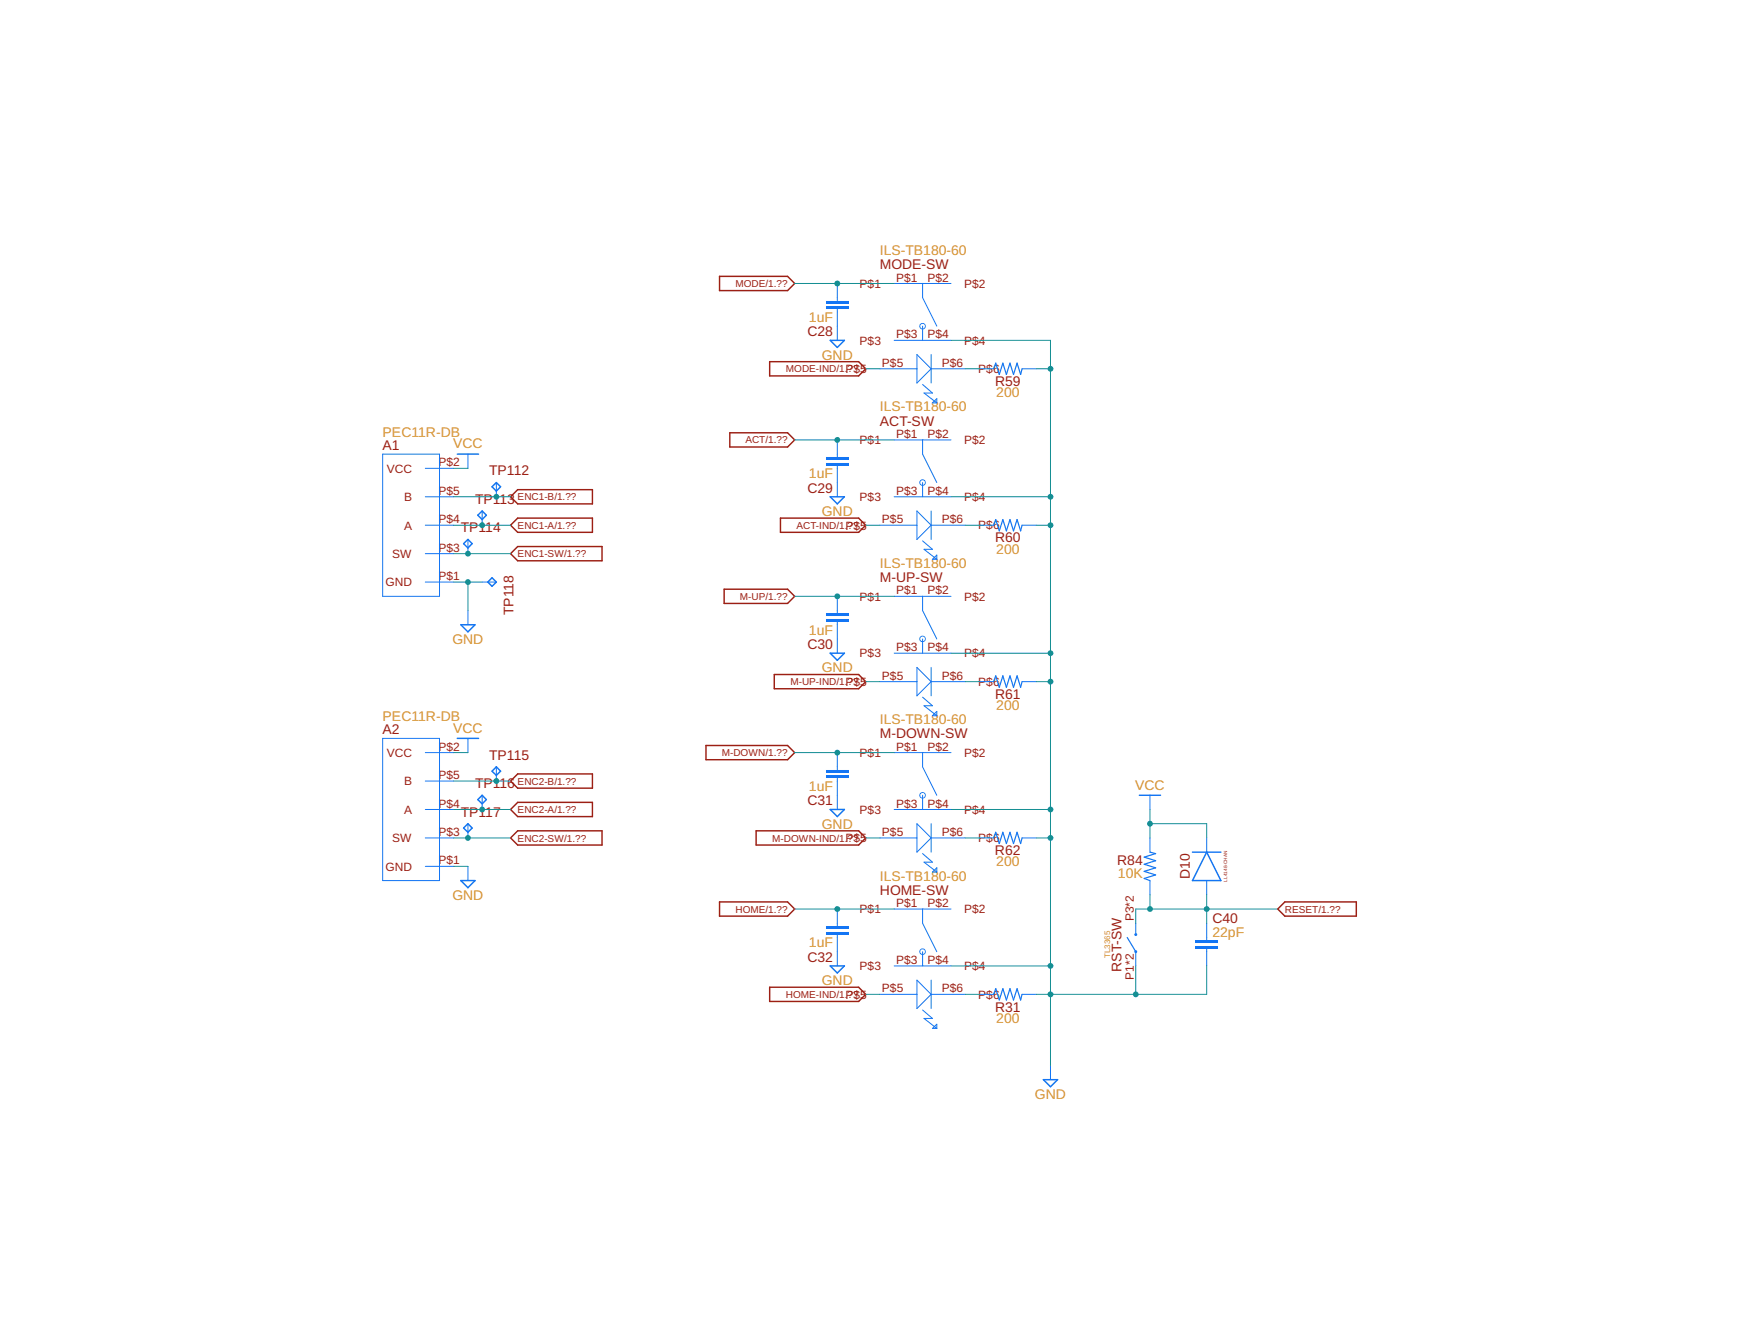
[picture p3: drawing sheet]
<svg xmlns="http://www.w3.org/2000/svg" width="279mm" height="216mm" viewBox="0 0 279 216" stroke-linecap="round" stroke-linejoin="round" font-family="sans-serif">
<g fill="none" stroke="#9c1f14" stroke-width=".23">
<path d="M115.7 44.4h11l1.1 1.2-1.1 1.1h-11zM123.8 58.1h14.3l1.2 1.2-1.2 1.1h-14.3zM82.1 79.9l1.2-1.2h12v2.3h-12zM117.4 69.6h9.3l1.1 1.1-1.1 1.2h-9.3zM82.1 84.4l1.2-1.1h12v2.3h-12zM82.1 89l1.2-1.1h13.5v2.2h-13.5zM116.5 94.7h10.2l1.1 1.2-1.1 1.1h-10.2zM125.5 83.3h12.6l1.2 1.1-1.2 1.2h-12.6zM113.6 119.8h13.1l1.1 1.2-1.1 1.1h-13.1zM124.5 108.4h13.6l1.2 1.2-1.2 1.1h-13.6zM82.1 134.7l1.2-1.1h13.5v2.2h-13.5zM82.1 125.6l1.2-1.2h12v2.3h-12z"/>
<path d="M83.3 129h12v2.3h-12l-1.2-1.2zM121.6 133.6h16.5l1.2 1.1-1.2 1.1h-16.5zM115.7 145h11l1.1 1.1-1.1 1.2h-11zM123.8 158.7h14.3l1.2 1.2-1.2 1.1h-14.3zM205.5 146.1l1.2-1.1h11.5v2.3h-11.5z"/>
</g>
<g fill="none" stroke="#1375f4" stroke-width=".16">
<path d="M61.6 73h9.1v22.9h-9.1zM68.4 75.3h4.6M68.4 79.9h4.6M143.8 79.9h9.2M143.8 70.7h9.2M148.4 70.7v2.3l2.3 4.6M148.4 77.6v2.3M68.4 93.6h4.6M68.4 89h4.6M68.4 84.4h4.6M61.6 118.7h9.1v22.9h-9.1zM68.4 139.3h4.6"/>
<path d="M68.4 121h4.6M68.4 134.7h4.6M68.4 130.1h4.6M68.4 125.6h4.6"/>
</g>
<path d="M148 77.2a.52 .52 0 0 1 .9 .1 .52 .52 0 0 1-.4 .8 .52 .52 0 0 1-.6-.5h.1a.39 .39 0 0 1 .6-.4 .39 .39 0 0 1 .1 .7 .39 .39 0 0 1-.7-.2v-.1h-.1z" fill-rule="evenodd" fill="#1375f4"/>
<path d="M148 77.2l.5-.2 .3 .3 .1 .2-.1 .4-.3 .2-.5-.1-.1-.4h.1l.1-.3 .5-.1 .2 .3-.1 .3-.4 .1-.3-.3h-.1zM148 77.2l-.1 .4h.1l.1 .3h.5l.2-.2-.1-.4-.4-.1-.3 .4h-.1l.1 .4 .5 .1 .3-.2 .1-.2-.1-.4-.3-.3z" fill="#1375f4"/>
<path d="M143.8 45.6h9.2M143.8 54.7h9.2M148.4 45.6v2.3l2.3 4.5M148.4 52.4v2.3M141.5 84.4h6M147.5 82.1l2.3 2.3-2.3 2.3zM148.4 87l1.6 1.3h-1.4l2.1 1.6M149.8 84.4h5.5M149.8 82.1v4.6M150 89.9l.7-.7v.7z" fill="none" stroke="#1375f4" stroke-width=".16"/>
<path d="M148 52a.53 .53 0 0 1 .9 .2 .53 .53 0 0 1-.4 .7 .53 .53 0 0 1-.6-.5h.1a.39 .39 0 0 1 .6-.3 .39 .39 0 0 1 .1 .7 .39 .39 0 0 1-.7-.2v-.2h-.1z" fill-rule="evenodd" fill="#1375f4"/>
<path d="M148 52l.5-.1 .3 .2 .1 .2-.1 .4-.3 .3-.5-.2-.1-.4h.1l.3-.3h.3l.2 .4-.2 .3h-.3l-.3-.4h-.1zM148 52l-.1 .4h.1l.3 .4h.3l.2-.3-.2-.4h-.3l-.3 .3h-.1l.1 .4 .5 .2 .3-.3 .1-.1-.1-.5-.3-.2z" fill="#1375f4"/>
<path d="M141.5 59.3h6M147.5 57l2.3 2.3-2.3 2.3zM149.8 59.3h5.5M149.8 57v4.6M148.4 61.8l1.6 1.4h-1.4l2.1 1.6M150 64.8l.7-.7v.7zM143.8 95.9h9.2M148.4 95.9v2.2l2.3 4.6M143.8 105h9.2M148.4 102.7v2.3" fill="none" stroke="#1375f4" stroke-width=".16"/>
<path d="M148 102.3a.53 .53 0 0 1 .9 .2 .53 .53 0 0 1-.4 .7 .53 .53 0 0 1-.6-.5h.1a.39 .39 0 0 1 .6-.3 .39 .39 0 0 1 .1 .6 .39 .39 0 0 1-.7-.1v-.2h-.1z" fill-rule="evenodd" fill="#1375f4"/>
<path d="M148 102.3l.5-.1 .3 .2 .1 .2-.1 .4-.3 .2-.5-.1-.1-.4h.1l.3-.4 .3 .1 .2 .2-.2 .5h-.3l-.3-.4h-.1zM148 102.3l-.1 .4h.1l.3 .4h.3l.2-.3-.1-.3-.4-.2-.3 .4h-.1l.1 .4 .5 .1 .3-.2 .1-.2-.1-.4-.3-.2z" fill="#1375f4"/>
<path d="M141.5 109.6h6M147.5 107.3l2.3 2.3-2.3 2.3zM148.4 112.1l1.6 1.4h-1.4l2.1 1.6M149.8 109.6h5.5M149.8 107.3v4.6M150.7 114.4v.7h-.7zM143.8 121h9.2M143.8 130.1h9.2M148.4 121v2.3l2.3 4.5M148.4 127.8v2.3" fill="none" stroke="#1375f4" stroke-width=".16"/>
<path d="M148 127.5a.53 .53 0 0 1 .9 .1 .53 .53 0 0 1-.4 .8 .53 .53 0 0 1-.6-.6h.1a.39 .39 0 0 1 .6-.3 .39 .39 0 0 1 .1 .7 .39 .39 0 0 1-.7-.2v-.2h-.1z" fill-rule="evenodd" fill="#1375f4"/>
<path d="M148 127.5l.5-.2 .3 .2 .1 .2-.1 .5-.3 .2-.5-.2-.1-.4h.1l.3-.3h.3l.2 .4-.2 .3h-.3l-.3-.4h-.1zM148 127.5l-.1 .3h.1l.3 .4h.3l.2-.3-.2-.4h-.3l-.3 .3h-.1l.1 .4 .5 .2 .3-.2 .1-.2-.1-.4-.3-.3z" fill="#1375f4"/>
<g fill="none" stroke="#1375f4" stroke-width=".16">
<path d="M157.5 59.3h2.3M164.4 59.3h2.3M75.3 73v2.3M75.3 98.1v2.3M157.5 84.4h2.3M164.4 84.4h2.3M75.3 118.7v2.3M157.5 109.6h2.3M164.4 109.6h2.3M75.3 139.3v2.3M141.5 134.7h6M147.5 132.4l2.3 2.3-2.3 2.3z"/>
<path d="M148.4 137.2l1.6 1.4h-1.4l2.1 1.6M149.8 134.7h5.5M149.8 132.4v4.6M157.5 134.7h2.3M164.4 134.7h2.3M143.8 146.1h9.2M143.8 155.3h9.2M148.4 146.1v2.3l2.3 4.6M148.4 153v2.3M150 140.2l.7-.7v.7zM169 171.3v2.3"/>
</g>
<path d="M73.6 73h3.4M73.6 118.7h3.4M74.1 100.4h2.3l-1.1 1.2zM74.1 141.6h2.3l-1.1 1.1zM167.8 173.6h2.3l-1.1 1.1z" fill="none" stroke="#1375f4" stroke-width=".23"/>
<path d="M159.8 59.3l.4-.9 .5 1.8 .6-1.8 .6 1.8 .6-1.8 .5 1.8 .6-1.8 .6 1.8 .2-.9M159.8 84.4l.4-.9 .5 1.8 .6-1.8 .6 1.8 .6-1.8 .5 1.8 .6-1.8 .6 1.8 .2-.9M159.8 109.6l.4-1 .5 1.9 .6-1.9 .6 1.9 .6-1.9 .5 1.9 .6-1.9 .6 1.9 .2-.9M159.8 134.7l.4-.9 .5 1.8 .6-1.8 .6 1.8 .6-1.8 .5 1.8 .6-1.8 .6 1.8 .2-.9" fill="none" stroke="#1375f4" stroke-width=".19"/>
<path d="M148 152.6a.52 .52 0 0 1 .9 .1 .52 .52 0 0 1-.4 .8 .52 .52 0 0 1-.6-.5h.1a.39 .39 0 0 1 .6-.3 .39 .39 0 0 1 .1 .6 .39 .39 0 0 1-.7-.2v-.1h-.1z" fill-rule="evenodd" fill="#1375f4"/>
<path d="M148 152.6l.5-.1 .3 .2 .1 .2-.1 .4-.3 .2-.5-.1-.1-.4h.1l.1-.3h.5l.2 .2-.1 .3-.4 .2-.3-.4h-.1zM148 152.6l-.1 .4h.1l.1 .3h.5l.2-.2-.1-.3-.4-.2-.3 .4h-.1l.1 .4 .5 .1 .3-.2 .1-.2-.1-.4-.3-.2z" fill="#1375f4"/>
<path d="M141.5 159.9h6M147.5 157.6l2.3 2.3-2.3 2.2zM149.8 159.9h5.5M149.8 157.6v4.5M157.5 159.9h2.3M164.4 159.9h2.3M148.4 162.4l1.6 1.3h-1.4l2.1 1.6M150 165.3l.7-.6v.6z" fill="none" stroke="#1375f4" stroke-width=".16"/>
<path d="M159.8 159.9l.4-1 .5 1.9 .6-1.9 .6 1.9 .6-1.9 .5 1.9 .6-1.9 .6 1.9 .2-.9" fill="none" stroke="#1375f4" stroke-width=".19"/>
<g fill="#1375f4">
<path d="M132.9 48.3h3.6v.5h-3.6z" fill-rule="evenodd"/>
<path d="M132.9 49.2h3.6v.5h-3.6z" fill-rule="evenodd"/>
</g>
<g fill="#1375f4">
<path d="M132.9 48.3h3.6v.5h-3.6zM132.9 48.3v.5h3.6v-.5z"/>
<path d="M132.9 49.2h3.6v.5h-3.6zM132.9 49.2v.5h3.6v-.5z"/>
</g>
<path d="M134.7 45.6v2.7M134.7 49.7v5" fill="none" stroke="#1375f4" stroke-width=".16"/>
<path d="M133.5 54.7h2.3l-1.1 1.2z" fill="none" stroke="#1375f4" stroke-width=".23"/>
<g fill="#1375f4">
<path d="M132.9 73.4h3.6v.5h-3.6z" fill-rule="evenodd"/>
<path d="M132.9 74.4h3.6v.4h-3.6z" fill-rule="evenodd"/>
</g>
<g fill="#1375f4">
<path d="M132.9 73.4h3.6v.5h-3.6zM132.9 73.4v.5h3.6v-.5z"/>
<path d="M132.9 74.4h3.6v.4h-3.6zM132.9 74.4v.4h3.6v-.4z"/>
</g>
<path d="M134.7 70.7v2.8M134.7 74.8v5.1" fill="none" stroke="#1375f4" stroke-width=".16"/>
<path d="M133.5 79.9h2.3l-1.1 1.1z" fill="none" stroke="#1375f4" stroke-width=".23"/>
<g fill="#1375f4">
<path d="M132.9 98.6h3.6v.5h-3.6z" fill-rule="evenodd"/>
<path d="M132.9 99.5h3.6v.5h-3.6z" fill-rule="evenodd"/>
</g>
<g fill="#1375f4">
<path d="M132.9 98.6h3.6v.5h-3.6zM132.9 98.6v.5h3.6v-.5z"/>
<path d="M132.9 99.5h3.6v.5h-3.6zM132.9 99.5v.5h3.6v-.5z"/>
</g>
<path d="M134.7 95.9v2.7M134.7 100v5" fill="none" stroke="#1375f4" stroke-width=".16"/>
<path d="M133.5 105h2.3l-1.1 1.2z" fill="none" stroke="#1375f4" stroke-width=".23"/>
<g fill="#1375f4">
<path d="M132.9 123.7h3.6v.5h-3.6z" fill-rule="evenodd"/>
<path d="M132.9 124.7h3.6v.4h-3.6z" fill-rule="evenodd"/>
</g>
<g fill="#1375f4">
<path d="M132.9 123.7h3.6v.5h-3.6zM132.9 123.7v.5h3.6v-.5z"/>
<path d="M132.9 124.6h3.6v.5h-3.6zM132.9 124.7v.4h3.6v-.4z"/>
</g>
<path d="M134.7 121v2.7M134.7 125.1v5" fill="none" stroke="#1375f4" stroke-width=".16"/>
<path d="M133.5 130.1h2.3l-1.1 1.2z" fill="none" stroke="#1375f4" stroke-width=".23"/>
<g fill="#1375f4">
<path d="M132.9 148.9h3.6v.4h-3.6z" fill-rule="evenodd"/>
<path d="M132.9 149.8h3.6v.5h-3.6z" fill-rule="evenodd"/>
</g>
<g fill="#1375f4">
<path d="M132.9 148.9h3.6v.4h-3.6zM132.9 148.9v.4h3.6v-.4z"/>
<path d="M132.9 149.8h3.6v.5h-3.6zM132.9 149.8v.5h3.6v-.5z"/>
</g>
<path d="M79.8 77.6v2.3M75.3 86.7v2.3M77.6 82.1v2.3M77.6 93.6h2.2M75.3 132.4v2.3M77.6 127.8v2.3M79.8 123.3v2.3M194.1 134.7v2.3M134.7 146.1v2.8M134.7 150.2v5.1M194.1 141.6v2.2" fill="none" stroke="#1375f4" stroke-width=".16"/>
<path d="M79.1 78.3l.7-.7 .7 .7-.7 .7zM74.6 87.4l.7-.7 .6 .7-.6 .7zM76.9 82.8l.7-.7 .6 .7-.6 .7zM79.1 92.9l.7 .7-.7 .7-.6-.7zM74.6 133.1l.7-.7 .6 .7-.6 .7zM76.9 128.5l.7-.7 .6 .7-.6 .7zM79.1 124l.7-.7 .7 .7-.7 .7zM191.8 137h4.6M194.1 137l2.3 4.6h-4.6zM133.5 155.3h2.3l-1.1 1.1z" fill="none" stroke="#1375f4" stroke-width=".23"/>
<g fill="#1375f4">
<path d="M192.3 152.1h3.6v.4h-3.6z" fill-rule="evenodd"/>
<path d="M192.3 151.2h3.6v.4h-3.6z" fill-rule="evenodd"/>
</g>
<g fill="#1375f4">
<path d="M192.3 152.1h3.6v.4h-3.6zM192.3 152.1v.4h3.6v-.4z"/>
<path d="M192.3 151.2h3.6v.4h-3.6zM192.3 151.2v.4h3.6v-.4z"/>
</g>
<path d="M185 127.8v2.3M185 134.7v2.3M182.7 153v2.3M185 141.6v2.2M194.1 148.4v2.8M194.1 152.5v2.8" fill="none" stroke="#1375f4" stroke-width=".16"/>
<path d="M185 137l.9 .2-1.9 .6 1.9 .6-1.9 .5 1.9 .6-1.9 .6 1.9 .6-1.9 .5 1 .4M181.3 150.7l1.4 2.3" fill="none" stroke="#1375f4" stroke-width=".19"/>
<path d="M183.3 127.8h3.4" fill="none" stroke="#1375f4" stroke-width=".23"/>
<g fill="#1375f4">
<circle cx="182.7" cy="153" r=".23"/>
<circle cx="182.7" cy="150.2" r=".23"/>
</g>
<g fill="#1375f4">
<path d="M182.5 153a.23 .23 0 0 1 .4 0 .23 .23 0 0 1-.4 0zM182.5 153a.23 .23 0 0 0 .4 0 .23 .23 0 0 0-.4 0z"/>
<path d="M182.5 150.2a.23 .23 0 0 1 .4 0 .23 .23 0 0 1-.4 0zM182.5 150.2a.23 .23 0 0 0 .4 0 .23 .23 0 0 0-.4 0z"/>
</g>
<path d="M182.7 148.4v1.8" fill="none" stroke="#1375f4" stroke-width=".16"/>
<path d="M194.1 146.1h-11.4v2.3M194.1 143.8v4.6" fill="none" stroke="#158f93" stroke-width=".16"/>
<circle cx="194.1" cy="146.1" r=".47" fill="#158f93"/>
<path d="M193.6 146.1a.5 .5 0 0 1 1 0 .5 .5 0 0 1-1 0zM193.6 146.1a.5 .5 0 0 0 1 0 .5 .5 0 0 0-1 0z" fill="#158f93"/>
<path d="M185 143.8v2.3" fill="none" stroke="#158f93" stroke-width=".16"/>
<circle cx="185" cy="146.1" r=".47" fill="#158f93"/>
<path d="M184.5 146.1a.47 .47 0 0 1 .9 0 .47 .47 0 0 1-.9 0zM184.5 146.1a.46 .46 0 0 0 .9 0 .46 .46 0 0 0-.9 0z" fill="#158f93"/>
<path d="M127.8 95.9h16M194.1 146.1h11.4" fill="none" stroke="#158f93" stroke-width=".16"/>
<circle cx="134.7" cy="95.9" r=".47" fill="#158f93"/>
<path d="M134.2 95.9a.5 .5 0 0 1 1 0 .5 .5 0 0 1-1 0zM134.2 95.9a.46 .46 0 0 0 .9 0 .46 .46 0 0 0-.9 0z" fill="#158f93"/>
<path d="M127.8 121h16" fill="none" stroke="#158f93" stroke-width=".16"/>
<circle cx="134.7" cy="121" r=".47" fill="#158f93"/>
<path d="M134.2 121a.5 .5 0 0 1 1 0 .5 .5 0 0 1-1 0zM134.2 121a.46 .46 0 0 0 .9 0 .46 .46 0 0 0-.9 0z" fill="#158f93"/>
<path d="M127.8 70.7h16" fill="none" stroke="#158f93" stroke-width=".16"/>
<circle cx="134.7" cy="70.7" r=".47" fill="#158f93"/>
<path d="M134.2 70.7a.5 .5 0 0 1 1 0 .5 .5 0 0 1-1 0zM134.2 70.7a.46 .46 0 0 0 .9 0 .46 .46 0 0 0-.9 0z" fill="#158f93"/>
<path d="M127.8 45.6h16" fill="none" stroke="#158f93" stroke-width=".16"/>
<circle cx="134.7" cy="45.6" r=".47" fill="#158f93"/>
<path d="M134.2 45.6a.5 .5 0 0 1 1 0 .5 .5 0 0 1-1 0zM134.2 45.6a.46 .46 0 0 0 .9 0 .46 .46 0 0 0-.9 0z" fill="#158f93"/>
<path d="M73 75.3h2.3M73 121h2.3M185 130.1v4.6M185 132.4h9.1v2.3" fill="none" stroke="#158f93" stroke-width=".16"/>
<circle cx="185" cy="132.4" r=".47" fill="#158f93"/>
<path d="M184.5 132.4a.47 .47 0 0 1 .9 0 .47 .47 0 0 1-.9 0zM184.5 132.4a.46 .46 0 0 0 .9 0 .46 .46 0 0 0-.9 0z" fill="#158f93"/>
<path d="M73 93.6h4.6M75.3 93.6v4.5" fill="none" stroke="#158f93" stroke-width=".16"/>
<circle cx="75.3" cy="93.6" r=".47" fill="#158f93"/>
<path d="M74.8 93.6a.47 .47 0 0 1 .9 0 .47 .47 0 0 1-.9 0zM74.8 93.6a.46 .46 0 0 0 .9 0 .46 .46 0 0 0-.9 0z" fill="#158f93"/>
<path d="M153 54.7h16v116.6M166.7 59.3h2.3M153 79.9h16M166.7 84.4h2.3M153 105h16M166.7 109.6h2.3M73 139.3h2.3M153 130.1h16M166.7 134.7h2.3M153 155.3h16M182.7 155.3v4.6h-16" fill="none" stroke="#158f93" stroke-width=".16"/>
<g fill="#158f93">
<circle cx="169" cy="159.9" r=".47"/>
<circle cx="169" cy="155.3" r=".47"/>
<circle cx="169" cy="134.7" r=".47"/>
<circle cx="169" cy="130.1" r=".47"/>
<circle cx="169" cy="109.6" r=".47"/>
<circle cx="169" cy="105" r=".47"/>
<circle cx="169" cy="84.4" r=".47"/>
<circle cx="169" cy="79.9" r=".47"/>
<circle cx="169" cy="59.3" r=".47"/>
</g>
<g fill="#158f93">
<path d="M168.5 159.9a.47 .47 0 0 1 .9 0 .47 .47 0 0 1-.9 0zM168.5 159.9a.46 .46 0 0 0 .9 0 .46 .46 0 0 0-.9 0z"/>
<path d="M168.5 155.3a.47 .47 0 0 1 .9 0 .47 .47 0 0 1-.9 0zM168.5 155.3a.46 .46 0 0 0 .9 0 .46 .46 0 0 0-.9 0z"/>
<path d="M168.5 134.7a.47 .47 0 0 1 .9 0 .47 .47 0 0 1-.9 0zM168.5 134.7a.46 .46 0 0 0 .9 0 .46 .46 0 0 0-.9 0z"/>
<path d="M168.5 130.1a.47 .47 0 0 1 .9 0 .47 .47 0 0 1-.9 0zM168.5 130.1a.46 .46 0 0 0 .9 0 .46 .46 0 0 0-.9 0z"/>
<path d="M168.5 109.6a.47 .47 0 0 1 .9 0 .47 .47 0 0 1-.9 0zM168.5 109.6a.46 .46 0 0 0 .9 0 .46 .46 0 0 0-.9 0z"/>
<path d="M168.5 105a.47 .47 0 0 1 .9 0 .47 .47 0 0 1-.9 0zM168.5 105a.46 .46 0 0 0 .9 0 .46 .46 0 0 0-.9 0z"/>
<path d="M168.5 84.4a.47 .47 0 0 1 .9 0 .47 .47 0 0 1-.9 0zM168.5 84.4a.46 .46 0 0 0 .9 0 .46 .46 0 0 0-.9 0z"/>
<path d="M168.5 79.9a.47 .47 0 0 1 .9 0 .47 .47 0 0 1-.9 0zM168.5 79.9a.46 .46 0 0 0 .9 0 .46 .46 0 0 0-.9 0z"/>
<path d="M168.5 59.3a.47 .47 0 0 1 .9 0 .47 .47 0 0 1-.9 0zM168.5 59.3a.46 .46 0 0 0 .9 0 .46 .46 0 0 0-.9 0z"/>
</g>
<path d="M194.1 155.3v4.6h-11.4" fill="none" stroke="#158f93" stroke-width=".16"/>
<circle cx="182.7" cy="159.9" r=".47" fill="#158f93"/>
<path d="M182.2 159.9a.5 .5 0 0 1 1 0 .5 .5 0 0 1-1 0zM182.2 159.9a.5 .5 0 0 0 1 0 .5 .5 0 0 0-1 0z" fill="#158f93"/>
<path d="M139.3 59.3h2.2M73 79.9h9.1M139.3 84.4h2.2M139.3 109.6h2.2M139.3 134.7h2.2" fill="none" stroke="#158f93" stroke-width=".16"/>
<circle cx="79.8" cy="79.9" r=".47" fill="#158f93"/>
<path d="M79.4 79.9a.47 .47 0 0 1 .9 0 .47 .47 0 0 1-.9 0zM79.4 79.9a.46 .46 0 0 0 .9 0 .46 .46 0 0 0-.9 0z" fill="#158f93"/>
<path d="M73 84.4h9.1" fill="none" stroke="#158f93" stroke-width=".16"/>
<circle cx="77.6" cy="84.4" r=".47" fill="#158f93"/>
<path d="M77.1 84.4a.47 .47 0 0 1 .9 0 .47 .47 0 0 1-.9 0zM77.1 84.4a.46 .46 0 0 0 .9 0 .46 .46 0 0 0-.9 0z" fill="#158f93"/>
<path d="M73 89h9.1" fill="none" stroke="#158f93" stroke-width=".16"/>
<circle cx="75.3" cy="89" r=".47" fill="#158f93"/>
<path d="M74.8 89a.47 .47 0 0 1 .9 0 .47 .47 0 0 1-.9 0zM74.8 89a.46 .46 0 0 0 .9 0 .46 .46 0 0 0-.9 0z" fill="#158f93"/>
<path d="M73 125.6h9.1" fill="none" stroke="#158f93" stroke-width=".16"/>
<circle cx="79.8" cy="125.6" r=".47" fill="#158f93"/>
<path d="M79.4 125.6a.47 .47 0 0 1 .9 0 .47 .47 0 0 1-.9 0zM79.4 125.6a.46 .46 0 0 0 .9 0 .46 .46 0 0 0-.9 0z" fill="#158f93"/>
<path d="M73 130.1h9.1" fill="none" stroke="#158f93" stroke-width=".16"/>
<circle cx="77.6" cy="130.1" r=".47" fill="#158f93"/>
<path d="M77.1 130.1a.47 .47 0 0 1 .9 0 .47 .47 0 0 1-.9 0zM77.1 130.1a.46 .46 0 0 0 .9 0 .46 .46 0 0 0-.9 0z" fill="#158f93"/>
<path d="M73 134.7h9.1" fill="none" stroke="#158f93" stroke-width=".16"/>
<circle cx="75.3" cy="134.7" r=".47" fill="#158f93"/>
<path d="M74.8 134.7a.47 .47 0 0 1 .9 0 .47 .47 0 0 1-.9 0zM74.8 134.7a.46 .46 0 0 0 .9 0 .46 .46 0 0 0-.9 0z" fill="#158f93"/>
<path d="M155.3 59.3h2.2M155.3 84.4h2.2M155.3 109.6h2.2M155.3 134.7h2.2M127.8 146.1h16M139.3 159.9h2.2" fill="none" stroke="#158f93" stroke-width=".16"/>
<circle cx="134.7" cy="146.1" r=".47" fill="#158f93"/>
<path d="M134.2 146.1a.5 .5 0 0 1 1 0 .5 .5 0 0 1-1 0zM134.2 146.1a.46 .46 0 0 0 .9 0 .46 .46 0 0 0-.9 0z" fill="#158f93"/>
<path d="M155.3 159.9h2.2" fill="none" stroke="#158f93" stroke-width=".16"/>
<g font-size="2.2" fill="#d59028">
<text x="141.5" y="41">ILS-TB180-60</text>
<text x="130.1" y="51.8">1uF</text>
<text x="132.2" y="57.8">GND</text>
<text x="160.2" y="63.9">200</text>
<text x="61.6" y="70.3">PEC11R-DB</text>
<text x="141.5" y="66.1">ILS-TB180-60</text>
<text x="72.9" y="72.1">VCC</text>
<text x="130.1" y="76.9">1uF</text>
<text x="132.2" y="83">GND</text>
<text x="160.2" y="89">200</text>
<text x="141.5" y="91.3">ILS-TB180-60</text>
<text x="72.8" y="103.5">GND</text>
<text x="130.1" y="102">1uF</text>
<text x="132.2" y="108.1">GND</text>
<text x="61.6" y="116">PEC11R-DB</text>
<text x="72.9" y="117.8">VCC</text>
<text x="141.5" y="116.4">ILS-TB180-60</text>
<text x="160.2" y="114.2">200</text>
<text x="130.1" y="127.2">1uF</text>
<text x="182.6" y="126.9">VCC</text>
<text x="132.2" y="133.2">GND</text>
<text x="141.5" y="141.6">ILS-TB180-60</text>
<text x="160.2" y="139.3">200</text>
<text x="179.8" y="141.1">10K</text>
<text x="72.8" y="144.7">GND</text>
<text x="130.1" y="152.3">1uF</text>
<text x="195" y="150.7">22pF</text>
<text x="132.2" y="158.4">GND</text>
<text x="160.2" y="164.4">200</text>
<text x="166.5" y="176.7">GND</text>
</g>
<g font-size="2.2" fill="#9c1f14">
<text x="141.5" y="43.3">MODE-SW</text>
<text x="129.9" y="54">C28</text>
<text x="160.1" y="62.1">R59</text>
<text x="141.5" y="68.4">ACT-SW</text>
<text x="61.6" y="72.3">A1</text>
<text x="78.7" y="76.4">TP112</text>
<text x="76.4" y="81">TP113</text>
<text x="129.9" y="79.2">C29</text>
<text x="74.1" y="85.6">TP114</text>
<text x="160.1" y="87.2">R60</text>
<text x="141.5" y="93.6">M-UP-SW</text>
<text x="82.6" y="98.9" transform="rotate(-90 82.6 98.9)">TP118</text>
<text x="129.9" y="104.3">C30</text>
<text x="160.1" y="112.3">R61</text>
<text x="61.6" y="118">A2</text>
<text x="141.5" y="118.7">M-DOWN-SW</text>
<text x="78.7" y="122.1">TP115</text>
<text x="74.1" y="131.3">TP117</text>
<text x="76.4" y="126.7">TP116</text>
<text x="129.9" y="129.5">C31</text>
<text x="160" y="137.4">R62</text>
<text x="141.5" y="143.9">HOME-SW</text>
<text x="179.7" y="139.1">R84</text>
<text x="191.4" y="141.3" transform="rotate(-90 191.4 141.3)">D10</text>
<text x="195" y="148.4">C40</text>
<text x="129.9" y="154.6">C32</text>
<text x="180.4" y="156.2" transform="rotate(-90 180.4 156.2)">RST-SW</text>
<text x="160.1" y="162.6">R31</text>
</g>
<g font-size="1.9" fill="#9c1f14">
<text x="138.3" y="46.3">P$1</text>
<text x="144.1" y="45.3">P$1</text>
<text x="149.2" y="45.3">P$2</text>
<text x="155.1" y="46.3">P$2</text>
<text x="136" y="60">P$5</text>
<text x="138.3" y="55.4">P$3</text>
<text x="141.9" y="59">P$5</text>
<text x="144.1" y="54.4">P$3</text>
<text x="149.2" y="54.4">P$4</text>
<text x="151.5" y="59">P$6</text>
<text x="155.1" y="55.4">P$4</text>
<text x="157.4" y="60">P$6</text>
<text x="138.3" y="71.4">P$1</text>
<text x="144.1" y="70.4">P$1</text>
<text x="149.2" y="70.4">P$2</text>
<text x="155.1" y="71.4">P$2</text>
<text x="62.2" y="76">VCC</text>
<text x="70.5" y="75">P$2</text>
<text x="65" y="80.6">B</text>
<text x="70.5" y="79.5">P$5</text>
<text x="138.3" y="80.6">P$3</text>
<text x="144.1" y="79.5">P$3</text>
<text x="149.2" y="79.5">P$4</text>
<text x="155.1" y="80.5">P$4</text>
<text x="63.1" y="89.7">SW</text>
<text x="65" y="85.1">A</text>
<text x="70.5" y="88.7">P$3</text>
<text x="70.5" y="84.1">P$4</text>
<text x="136" y="85.1">P$5</text>
<text x="141.9" y="84.1">P$5</text>
<text x="151.5" y="84.1">P$6</text>
<text x="157.4" y="85.1">P$6</text>
<text x="62" y="94.3">GND</text>
<text x="70.5" y="93.3">P$1</text>
<text x="144.1" y="95.5">P$1</text>
<text x="149.2" y="95.5">P$2</text>
<text x="138.3" y="96.5">P$1</text>
<text x="155.1" y="96.5">P$2</text>
<text x="138.3" y="105.7">P$3</text>
<text x="144.1" y="104.7">P$3</text>
<text x="149.2" y="104.7">P$4</text>
<text x="155.1" y="105.7">P$4</text>
<text x="136" y="110.3">P$5</text>
<text x="141.9" y="109.3">P$5</text>
<text x="151.5" y="109.3">P$6</text>
<text x="157.4" y="110.3">P$6</text>
<text x="62.2" y="121.7">VCC</text>
<text x="70.5" y="120.7">P$2</text>
<text x="70.5" y="125.2">P$5</text>
<text x="138.3" y="121.7">P$1</text>
<text x="144.1" y="120.7">P$1</text>
<text x="149.2" y="120.7">P$2</text>
<text x="155.1" y="121.7">P$2</text>
<text x="65" y="130.8">A</text>
<text x="65" y="126.3">B</text>
<text x="70.5" y="129.8">P$4</text>
<text x="138.3" y="130.8">P$3</text>
<text x="144.1" y="129.8">P$3</text>
<text x="149.2" y="129.8">P$4</text>
<text x="155.1" y="130.8">P$4</text>
<text x="63.1" y="135.4">SW</text>
<text x="70.5" y="134.4">P$3</text>
<text x="136" y="135.4">P$5</text>
<text x="141.9" y="134.4">P$5</text>
<text x="151.5" y="134.4">P$6</text>
<text x="157.4" y="135.4">P$6</text>
<text x="62" y="140">GND</text>
<text x="70.5" y="139">P$1</text>
<text x="138.3" y="146.8">P$1</text>
<text x="144.1" y="145.8">P$1</text>
<text x="149.2" y="145.8">P$2</text>
<text x="155.1" y="146.8">P$2</text>
<text x="182.4" y="148.1" transform="rotate(-90 182.4 148.1)">P3*2</text>
<text x="138.3" y="156">P$3</text>
<text x="144.1" y="155">P$3</text>
<text x="149.2" y="155">P$4</text>
<text x="155.1" y="156">P$4</text>
<text x="136" y="160.5">P$5</text>
<text x="141.9" y="159.5">P$5</text>
<text x="151.5" y="159.5">P$6</text>
<text x="157.4" y="160.5">P$6</text>
<text x="182.4" y="157.5" transform="rotate(-90 182.4 157.5)">P1*2</text>
</g>
<g font-size="1.6" fill="#9c1f14">
<text x="118.3" y="46.2">MODE/1.??</text>
<text x="126.4" y="59.9">MODE-IND/1.??</text>
<text x="119.9" y="71.3">ACT/1.??</text>
<text x="83.3" y="80.4">ENC1-B/1.??</text>
<text x="83.3" y="85">ENC1-A/1.??</text>
<text x="83.3" y="89.6">ENC1-SW/1.??</text>
<text x="128.1" y="85">ACT-IND/1.??</text>
<text x="119" y="96.4">M-UP/1.??</text>
<text x="127.1" y="110.1">M-UP-IND/1.??</text>
<text x="116.1" y="121.6">M-DOWN/1.??</text>
<text x="83.3" y="126.1">ENC2-B/1.??</text>
<text x="83.3" y="130.7">ENC2-A/1.??</text>
<text x="83.3" y="135.3">ENC2-SW/1.??</text>
<text x="124.2" y="135.3">M-DOWN-IND/1.??</text>
<text x="118.3" y="146.7">HOME/1.??</text>
<text x="206.7" y="146.7">RESET/1.??</text>
<text x="126.4" y="160.4">HOME-IND/1.??</text>
</g>
<text font-size="1.3" fill="#d59028" x="178.6" y="154.1" transform="rotate(-90 178.6 154.1)">TL3365</text>
<text font-size=".8" fill="#9c1f14" x="197.4" y="141.7" transform="rotate(-90 197.4 141.7)">LL4148-CHAN</text>
</svg>
